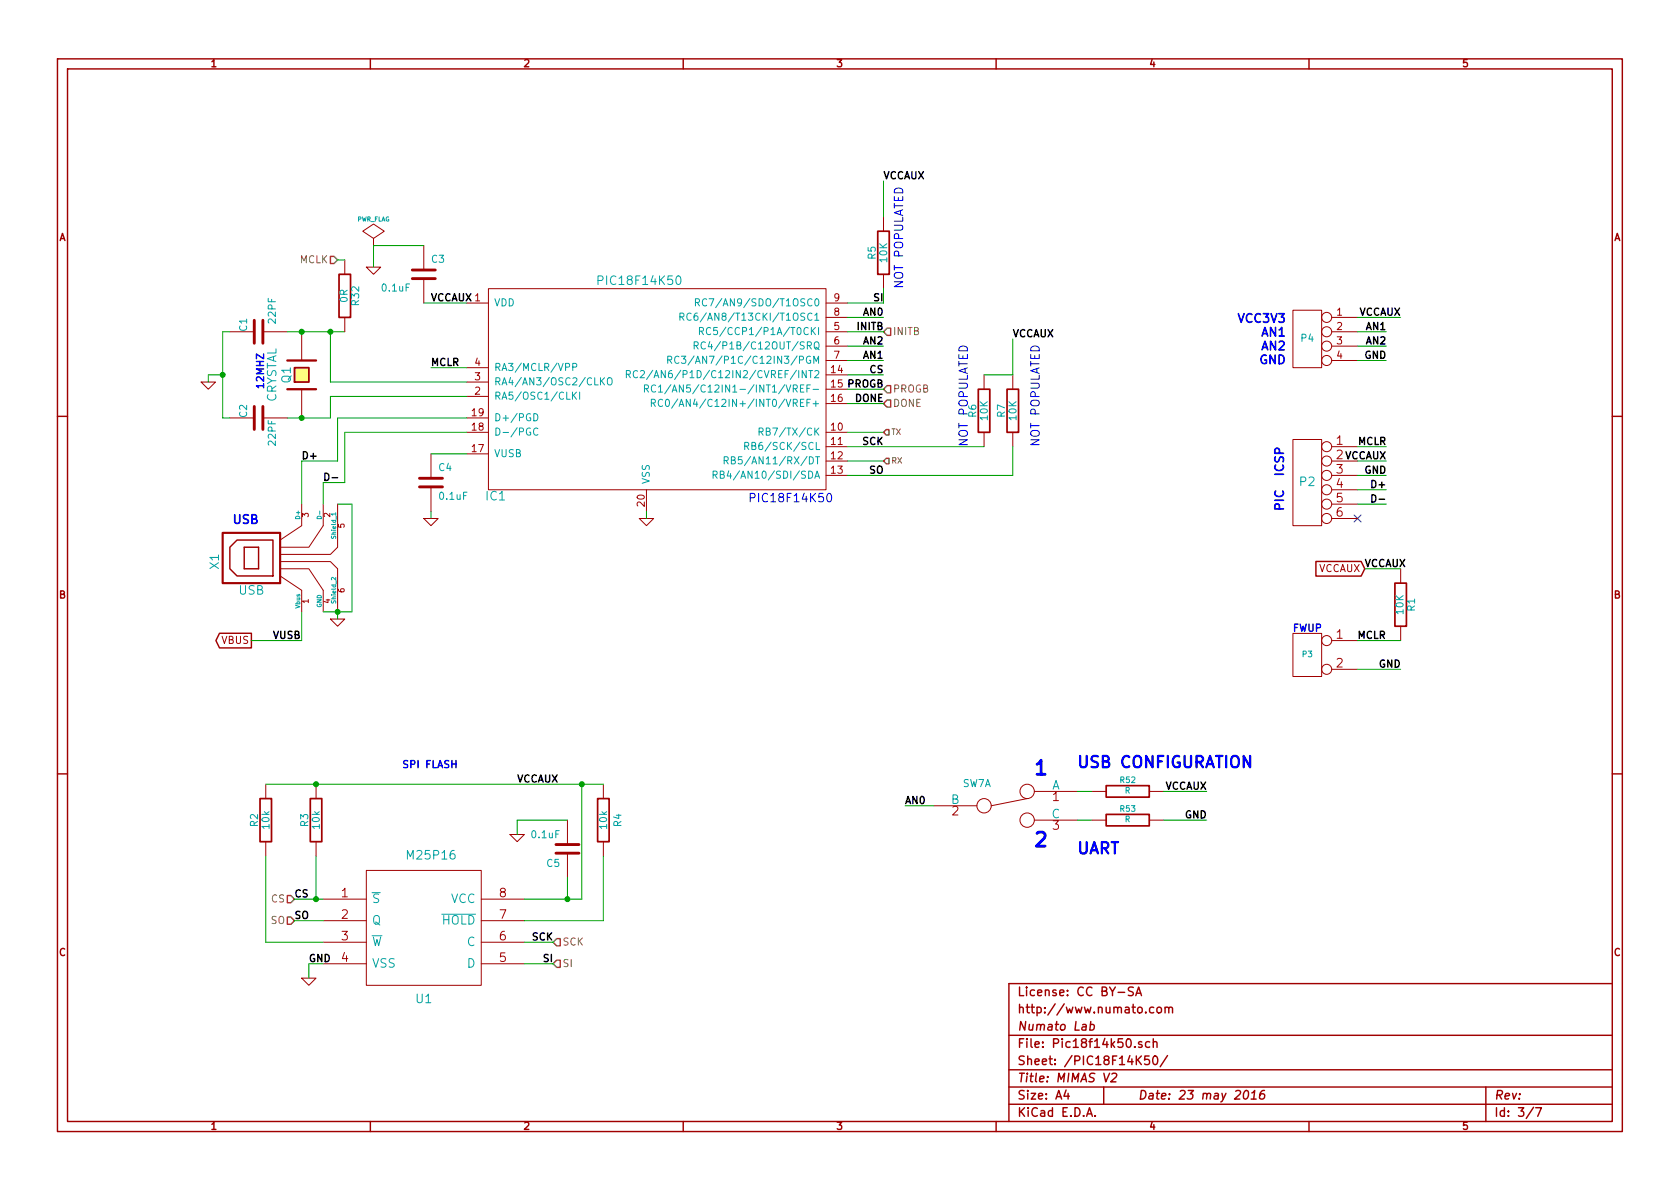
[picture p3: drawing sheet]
<svg xmlns="http://www.w3.org/2000/svg" width="297mm" height="210mm" viewBox="0 0 297 210" stroke-linecap="round" stroke-linejoin="round" font-family="sans-serif">
<g fill="none" stroke="#a00000" stroke-width=".25">
<path d="M10.2 10.4h276.6v189.7h-276.6zM11.9 12.2h273.2v186.1h-273.2zM65.5 10.4v1.8M120.8 10.4v1.8M176.1 10.4v1.8M231.4 10.4v1.8M10.2 73.6h1.7M285.1 73.6h1.7M40.6 96.8l1.3-1.3h6.4v6.3h-6.4l-1.3-1.2zM43.2 96.8v3.8zM43.2 96.8h2.5zM45.7 96.8v3.8z"/>
<path d="M232.7 99.3h8l.6 1.3-.6 1.3h-8zM38.8 112h5.6v2.6h-5.6l-.6-1.3zM43.2 100.6h2.5zM10.2 136.8h1.7M285.1 136.8h1.7M200.4 174.6a.62 .62 0 0 0-.8 .1v.4l.7 .4v.4a.68 .68 0 0 1-.8 .1M200.8 176.1l.5-1.6 .5 1.6M200.9 175.6h.8M204 178.2a.48 .48 0 0 0-.7 .1v.7l.3 .1 .4-.1M204.6 178.3l.3-.2 .4 .2v.7l-.2 .1-.5-.1zM206 178.3l.1-.1a.36 .36 0 0 1 .6 .1v.8M206 178.1v1"/>
<path d="M206.7 178.3a.35 .35 0 0 1 .3-.2 .35 .35 0 0 1 .3 .2v.8M285.1 173.9h-106.7v24.4M65.5 198.3v1.8M120.8 198.3v1.8M176.1 198.3v1.8M178.4 183.1h106.7M178.4 189.2h106.7M178.4 195.3h106.7M178.4 192.2h106.7M188.5 192.8l-.4 1h1M188.8 193.3v1.1M192.1 197.4l.5-1.5 .5 1.5"/>
<path d="M192.3 197h.7M192.8 181.2l.4-.1 .3 .4-.2 .5-.2 .2-.4-.1M192.9 180.6l-.2 1.6M193.6 197.3v.1M195.1 192.2v3.1M195.2 189.8l.3 1.5 .7-1.5M196.6 189.9l.2-.1h.4l.3 .3-.2 .3-.9 .9h.9M200.6 185.1v.1M201.9 184.3l-.4-.1-.2 .2 .1 .2 .5 .2v.3h-.6M203.2 186.7h-.8v.8l.2-.2 .5 .1 .2 .2-.1 .5-.3 .2-.5-.2M203.3 184.3a.48 .48 0 0 0-.7 0v.8l.2 .1 .5-.1M203.9 184.3h.1a.36 .36 0 0 1 .6 .1v.8"/>
<path d="M203.9 183.7v1.5M204 186.9l.2-.2a.86 .86 0 0 1 .5 .8 .86 .86 0 0 1-.4 .8 .81 .81 0 0 1-.3-1.4zM206.4 186.7l-1.3 1.9M220.1 193l.3-.2a.88 .88 0 0 1-.3 1.6l-.2-.3a1.19 1.19 0 0 1 .2-1.1zM221.2 194.4h.9M221.3 193.3l.5-.5-.1 1.6M223.6 192.8a.72 .72 0 0 0-.8 .7l-.1 .6 .3 .3 .5-.2 .1-.6a.49 .49 0 0 0-.9 .1M231.4 198.3v1.8M262.7 192.2v6.1M271.1 195.8l-1.3 2M271.5 195.9h1l-.6 1.5"/>
</g>
<path d="M45 56.6v4.1M46.5 56.6v4.1M72.9 49.3h4.1M72.9 47.7h4.1M45 71.9v4M46.5 71.9v4M74.2 86.1h4M74.2 84.6h4M98.3 149.3h4.1M98.3 150.9h4.1" fill="none" stroke="#a00000" stroke-width=".51"/>
<g fill="none" stroke="#a00000" stroke-width=".18">
<path d="M156.2 38.3v2.6M40.6 58.7h4.4M46.5 58.7h4.3M53.3 58.7v5M61 46v2.5M61 56.1v2.6M64.8 47.2h2.5l-1.3 1.3zM66 43.4h.1M66 42.2l1.9-1.3-1.9-1.3-1.9 1.3 1.9 1.3v1.2M74.9 43.4v4.3M74.9 49.3v4.3M82.5 53.6h3.9"/>
<path d="M86.4 51h59.6v35.6h-59.6zM146 56.1h3.9M146 58.7h3.9M146 53.6h3.9M156.2 48.5v2.5M228.6 54.9h5.1v10.1h-5.1zM235.5 56.1h4.5M235.5 58.7h4.5M35.6 67.6h2.5l-1.3 1.2zM40.6 73.9h4.4M46.5 73.9h4.3M53.3 68.8v5.1"/>
<path d="M82.5 73.9h3.9M82.5 70.1h3.9M82.5 67.6h3.9M82.5 65h3.9M82.5 76.4h3.9M146 79h3.9M146 61.2h3.9M146 63.7h3.9M146 76.4h3.9M146 66.3h3.9M146 68.8h3.9M146 71.4h3.9"/>
<path d="M174 66.3v2.5M174 76.4v2.6M179.1 66.3v2.5M179.1 76.4v2.6M228.6 77.7h5.1v15.3h-5.1zM235.5 79h4.5M235.5 61.2h4.5M235.5 63.7h4.5M49.5 99.3h8.9l1.3 1.3v7.6M53.3 89.1v3.9l-3.8 2.5M57.1 89.1v3.9l-2.5 3.8h-5.1M59.7 89.1v7.7l-1.3 1.2h-8.9"/>
<path d="M74.9 91.7h2.6l-1.3 1.3zM76.2 80.3v4.3M76.2 86.1v4.3M82.5 80.3h3.9M113 91.7h2.6l-1.3 1.3zM114.3 86.6v3.8M146 81.5h3.9M146 84.1h3.9M235.5 81.5h4.5M235.5 84.1h4.5M235.5 86.6h4.5M235.5 89.1h4.5"/>
<path d="M235.5 91.7h4.5M43.2 100.6h.1M49.5 101.8l3.8 2.6v3.8M49.5 100.6h5.1l2.5 3.8v3.8M58.4 109.5h2.6l-1.3 1.2zM228.6 112h5.1v7.6h-5.1zM235.5 113.3h4.5M235.5 118.4h4.5M247.6 100.6v2.5M247.6 110.7v2.6M47 138.7v2.5M55.9 138.7v2.5"/>
<path d="M106.7 138.7v2.5M182.9 139.9h7.6M193 139.9h2.6M203.2 139.9h2.5M47 148.8v2.6M55.9 148.8v2.6M57.1 159h7.7M64.8 153.9h20.3v20.3h-20.3zM85.1 159h7.6M90.2 147.6h2.5l-1.3 1.2zM100.3 145v4.3M100.3 150.9v4.3"/>
<path d="M106.7 148.8v2.6M165.1 142.5h7.6M181.6 141.2l-6.3 1.3M182.9 145h7.6M193 145h2.6M203.2 145h2.5M53.3 173h2.6l-1.3 1.2zM57.1 162.8h7.7M57.1 166.6h7.7M57.1 170.4h7.7M85.1 162.8h7.6M85.1 166.6h7.6"/>
<path d="M85.1 170.4h7.6"/>
<circle cx="234.6" cy="58.7" r=".89"/>
<circle cx="234.6" cy="56.1" r=".89"/>
<circle cx="234.6" cy="63.7" r=".89"/>
<circle cx="234.6" cy="79" r=".89"/>
<circle cx="234.6" cy="61.2" r=".89"/>
<circle cx="234.6" cy="81.5" r=".89"/>
<circle cx="234.6" cy="86.6" r=".89"/>
<circle cx="234.6" cy="89.1" r=".89"/>
<circle cx="234.6" cy="84.1" r=".89"/>
<circle cx="234.6" cy="91.7" r=".89"/>
<circle cx="234.6" cy="113.3" r=".89"/>
<circle cx="234.6" cy="118.4" r=".89"/>
<circle cx="181.6" cy="139.9" r="1.27"/>
<circle cx="174" cy="142.5" r="1.27"/>
<circle cx="181.6" cy="145" r="1.27"/>
</g>
<path d="M59.9 48.5h2.1v7.6h-2.1zM155.2 40.9h2v7.6h-2zM52.1 65h2.5v2.6h-2.5zM173 68.8h2v7.6h-2zM178.1 68.8h2v7.6h-2zM246.6 103.1h2.1v7.6h-2.1zM195.6 138.9h7.6v2.1h-7.6zM46 141.2h2v7.6h-2zM54.9 141.2h2v7.6h-2zM105.7 141.2h2v7.6h-2zM195.6 144h7.6v2h-7.6z" fill="none" stroke="#a00000" stroke-width=".3"/>
<path d="M226.2 90l-.1-.8-.2-.1-.3 .1-.2 .2v.6h1.5" fill="none" stroke="#00f" stroke-width=".3"/>
<path d="M239.4 91.1l1.2 1.2M240.6 91.1l-1.2 1.2" fill="none" stroke="#0000c0" stroke-width=".18"/>
<path d="M57.5 83.7a.64 .64 0 0 1 .7 .6 .64 .64 0 0 1-.7 .7zM58.7 84.5h1M242.6 87.5a.64 .64 0 0 1 .7 .6 .64 .64 0 0 1-.7 .7zM243.8 88.3h1" fill="none" stroke="#000" stroke-width=".25"/>
<path d="M50.8 68.8h5.1M50.8 63.7h5.1" fill="none" stroke="#a00000" stroke-width=".41"/>
<path d="M52.1 65h2.5v2.6h-2.5z" fill="#ffff80" stroke="#ffff80" stroke-width=".25"/>
<g fill="none" stroke="#00a0a0" stroke-width=".18">
<path d="M105.7 49.6l.8-.1 .1-.2v-.4l-.3-.1h-.6v1.5M119.7 48.9l.2-.1a.86 .86 0 0 1 .5 .7 .86 .86 0 0 1-.4 .8 .81 .81 0 0 1-.3-1.4zM120.2 56h.6l.1-.5-.2-.1h-.5v1.2M120.5 56l.4 .6M122.2 55.5a.5 .5 0 0 0-.6 0 .5 .5 0 0 0-.2 .6 .45 .45 0 0 0 .3 .5 .45 .45 0 0 0 .5-.1M123 53.5l.6-.1v-.4l-.2-.2h-.4v1.3M123.3 53.5l.4 .6M123.3 55.4h-.4a.87 .87 0 0 0 0 1.2l.5-.1v-.5l-.5-.2-.2 .3M123.7 58.6l.6-.1v-.5l-.1-.1h-.5v1.3M124 58.6l.4 .6M124.9 53a.5 .5 0 0 0-.6 0 .5 .5 0 0 0-.1 .6 .45 .45 0 0 0 .2 .4 .45 .45 0 0 0 .5 0M125.7 58a.5 .5 0 0 0-.7 0 .5 .5 0 0 0-.1 .6 .45 .45 0 0 0 .2 .5 .45 .45 0 0 0 .6-.1"/>
<path d="M126.8 57.9h-.6v.6l.1-.1 .5 .1v.5l-.2 .2-.4-.2M94.4 73.1a.64 .64 0 0 1 .7 .7 .64 .64 0 0 1-.7 .6zM95.1 75.8a.5 .5 0 0 0-.6 0 .5 .5 0 0 0-.2 .6 .45 .45 0 0 0 .3 .5 .45 .45 0 0 0 .5-.1M101.2 69.3v1.3M101.3 64.9h.6v-.5l-.1-.1h-.5v1.2M101.4 69.9l.5 .7M101.9 69.3l-.7 .8M102.5 69.3v1.3M106.2 66.8v1.3M106.3 67.4l.6 .7M106.9 66.8l-.7 .7M107.4 67l.3-.2a.45 .45 0 0 1 .5 .4v.5l-.1 .3h-.5a1.02 1.02 0 0 1-.2-1z"/>
<path d="M110.7 66.2l.7-.1v-.4l-.2-.2h-.5v1.3M111 66.2l.5 .6M112.7 65.7a.5 .5 0 0 0-.6 0 .5 .5 0 0 0-.1 .6 .45 .45 0 0 0 .2 .4 .45 .45 0 0 0 .5 0M113.2 65.7l.5-.2 .2 .4-.7 .9h.7M113.9 68.7h.7v-.5l-.2-.1h-.5v1.2M114.2 68.7l.5 .6M115.2 71.3l.6-.1v-.5l-.2-.1h-.4v1.3M115.4 65.5l-1.1 1.6M115.5 71.3l.4 .6M115.6 66.8l.5-1.3 .4 1.3M115.9 68.2a.5 .5 0 0 0-.6 0 .5 .5 0 0 0-.1 .6 .45 .45 0 0 0 .2 .5 .45 .45 0 0 0 .5-.1M116.4 68.4l.4-.3v1.2"/>
<path d="M116.4 69.3h.7M117.1 70.7a.5 .5 0 0 0-.6 0 .5 .5 0 0 0-.1 .6 .45 .45 0 0 0 .2 .5 .45 .45 0 0 0 .5-.1M117.8 70.7l.1-.1a.67 .67 0 0 1 .5 .6 .67 .67 0 0 1-.5 .7l-.1-.2-.1-.3zM118.1 63.6h.6v-.5l-.2-.1h-.4v1.3M118.4 63.6l.4 .7M118.6 68l-1.1 1.6M118.8 69.3l.5-1.2 .4 1.2M119 69h.6M119.8 70.6l-1.1 1.6M120 63.1a.5 .5 0 0 0-.6 0 .5 .5 0 0 0-.1 .6 .45 .45 0 0 0 .2 .5 .45 .45 0 0 0 .5-.1M120.5 63h.8l-.5 .5 .4 .1v.5l-.2 .2-.5-.2M122.7 61.1h.6l.1-.5-.2-.2h-.5v1.3"/>
<path d="M122.7 62.9l-1.1 1.7M123 61.1l.4 .6M124.7 60.6a.5 .5 0 0 0-.6 0 .5 .5 0 0 0-.1 .6 .45 .45 0 0 0 .2 .5 .45 .45 0 0 0 .5-.1M125.5 60.4l-.3 .9h.8M131.7 78.9l.6-.1v-.4l-.1-.2h-.5v1.3M132 78.9l.4 .6M134.2 76.3h.6l.1-.5-.2-.1h-.5v1.3M134.5 76.3l.4 .7M59.4 90.7v.4M126.1 84l.6-.1v-.5l-.1-.1h-.5v1.3M126.4 84l.4 .6M127.4 83.9h.5l.1-.2v-.3l-.6-.1v1.3h.4l.2-.2 .1-.2-.3-.3"/>
<path d="M128 81.4h.7v-.5l-.2-.1h-.5v1.2M128.3 81.4l.5 .6M129.3 81.4l.5-.1 .2-.2-.1-.2-.6-.1v1.2h.5l.2-.1v-.3l-.3-.2M59.4 102.1v.5l-.6-.5-.2 .2 .1 .2M78.1 161.7h6"/>
</g>
<path d="M58.4 45.3h.7l.6 .7-.6 .6h-.7zM156.8 58h.7v1.3h-.7l-.6-.6zM156.7 76h.5v.9h-.5l-.5-.5zM156.8 68.2h.7v1.3h-.7l-.6-.7zM156.8 70.7h.7v1.3h-.7l-.6-.6zM156.7 81h.5v1h-.5l-.5-.5zM50.8 158.4h.6l.7 .6-.7 .6h-.6zM50.8 162.2h.6l.7 .6-.7 .6h-.6zM98.4 166h.7v1.3h-.7l-.6-.7zM98.4 169.8h.7v1.3h-.7l-.6-.7z" fill="none" stroke="#808000" stroke-width=".25"/>
<path d="M39.4 94.2h10.1v8.9h-10.1z" fill="none" stroke="#a00000" stroke-width=".38"/>
<g fill="none" stroke="#00a000" stroke-width=".18">
<path d="M156.2 32v6.3M40.6 58.7h-1.2v15.2h1.2M50.8 58.7h10.2M58.4 58.7v8.9h24.1M59.7 46h1.3M74.9 53.6h7.6M74.9 43.4h-8.9v3.8M149.9 58.7h6.3M149.9 56.1h6.3M156.2 51v2.6h-6.3M179.1 59.9v6.4h-5.1M240 58.7h5.1"/>
<path d="M240 56.1h7.6M39.4 66.3h-2.6v1.3M76.2 65h6.3M82.5 76.4h-21.5v8.9h-3.9v3.8M82.5 73.9h-22.8v7.6h-6.4v7.6M82.5 70.1h-24.1v3.8h-7.6M149.9 66.3h6.3M149.9 79h24.1M149.9 63.7h6.3M149.9 68.8h6.3M149.9 76.4h6.3M149.9 71.4h6.3"/>
<path d="M149.9 61.2h6.3M179.1 79v5.1h-29.2M240 79h5.1M240 63.7h5.1M240 61.2h5.1M59.7 89.1h2.5v19.1h-5.1M76.2 80.3h6.3M76.2 90.4v1.3M114.3 90.4v1.3M149.9 81.5h6.3M240 81.5h5.1M240 86.6h5.1"/>
<path d="M240 84.1h5.1M240 89.1h5.1M53.3 108.2v5.1h-8.9M59.7 108.2v1.3M240 113.3h7.6M240 118.4h7.6M241.3 100.6h6.3M47 138.7h59.7M102.9 138.7v20.3h-10.2M190.5 139.9h2.5M205.7 139.9h7.7M47 151.4v15.2h10.1"/>
<path d="M52.1 159h5M55.9 151.4v7.6M100.3 145h-8.9v2.6M100.3 155.2v3.8M106.7 151.4v11.4h-14M160 142.5h5.1M190.5 145h2.5M205.7 145h7.7M52.1 162.8h5M54.6 170.4v2.6M92.7 166.6h5.1M92.7 170.4h5.1"/>
</g>
<g fill="#00a000" stroke="#00a000" stroke-width=".25">
<circle cx="102.9" cy="138.7" r=".41"/>
<circle cx="55.9" cy="138.7" r=".41"/>
<circle cx="100.3" cy="159" r=".41"/>
<circle cx="39.4" cy="66.3" r=".41"/>
<circle cx="53.3" cy="73.9" r=".41"/>
<circle cx="53.3" cy="58.7" r=".41"/>
<circle cx="59.7" cy="108.2" r=".41"/>
<circle cx="58.4" cy="58.7" r=".41"/>
<circle cx="55.9" cy="159" r=".41"/>
</g>
<path d="M132.6 88h.6l.2-.1v-.5l-.2-.2h-.6v1.5" fill="none" stroke="#00f" stroke-width=".18"/>
<g font-size="3.5" fill="#00f">
<text x="182.9" y="137.2">1</text>
<text x="182.9" y="149.9">2</text>
</g>
<g font-size="2.8" fill="#00f">
<text x="190.5" y="135.9">USB CONFIGURATION</text>
<text x="190.5" y="151.1">UART</text>
</g>
<g font-size="2.1" fill="#00a0a0">
<text x="106.3" y="50.5">PIC18F14K50</text>
<text x="48.9" y="71.3" transform="rotate(-90 48.9 71.3)">CRYSTAL</text>
<text x="51.5" y="67.7" transform="rotate(-90 51.5 67.7)">Q1</text>
<text x="86" y="88.6">IC1</text>
<text x="229.8" y="86">P2</text>
<text x="38.8" y="100.6" transform="rotate(-90 38.8 100.6)">X1</text>
<text x="42.2" y="105.2">USB</text>
<text x="168.1" y="142.2">B</text>
<text x="185.9" y="139.7">A</text>
<text x="185.9" y="144.8">C</text>
<text x="72.3" y="152.1">M25P16</text>
<text x="65.8" y="159.8">S</text>
<text x="79.6" y="159.8">VCC</text>
<text x="65.8" y="163.6">Q</text>
<text x="65.8" y="167.4">W</text>
<text x="78.1" y="163.6">HOLD</text>
<text x="82.5" y="167.4">C</text>
<text x="65.8" y="171.2">VSS</text>
<text x="82.5" y="171.2">D</text>
<text x="73.6" y="177.5">U1</text>
</g>
<g font-size="2.1" fill="#00f">
<text x="159.8" y="51" transform="rotate(-90 159.8 51)">NOT POPULATED</text>
<text x="219.1" y="57.1">VCC3V3</text>
<text x="223.1" y="59.6">AN1</text>
<text x="222.6" y="64.5">GND</text>
<text x="223.1" y="62">AN2</text>
<text x="171.2" y="79" transform="rotate(-90 171.2 79)">NOT POPULATED</text>
<text x="183.9" y="79" transform="rotate(-90 183.9 79)">NOT POPULATED</text>
<text x="134.1" y="88.9">PIC18F14K50</text>
<text x="227.1" y="88.7" transform="rotate(-90 227.1 88.7)">PIC ICSP</text>
<text x="41.2" y="92.7">USB</text>
</g>
<g font-size="2.1" fill="#a00000">
<text x="236.3" y="78.7">1</text>
<text x="236.3" y="81.3">2</text>
<text x="236.3" y="83.8">3</text>
<text x="236.3" y="86.4">4</text>
<text x="236.3" y="88.9">5</text>
<text x="236.3" y="91.4">6</text>
<text x="236.3" y="113">1</text>
<text x="236.3" y="118.1">2</text>
<text x="186.1" y="141.7">1</text>
<text x="168.3" y="144.3">2</text>
<text x="186.1" y="146.8">3</text>
<text x="60.4" y="158.7">1</text>
<text x="88.3" y="158.7">8</text>
<text x="60.4" y="162.6">2</text>
<text x="60.4" y="166.4">3</text>
<text x="88.3" y="166.4">6</text>
<text x="88.3" y="162.6">7</text>
<text x="60.4" y="170.2">4</text>
<text x="88.3" y="170.2">5</text>
<text x="179.9" y="179.3">http://www.numato.com</text>
<text x="179.9" y="176.2">License: CC BY-SA</text>
<text x="179.9" y="185.4">File: Pic18f14k50.sch</text>
<text x="179.9" y="182.3">Numato Lab</text>
<text x="179.9" y="191.5">Title: MIMAS V2</text>
<text x="179.9" y="188.4">Sheet: /PIC18F14K50/</text>
<text x="179.9" y="197.6">KiCad E.D.A.</text>
<text x="179.9" y="194.5">Size: A4</text>
<text x="201.2" y="194.5">Date: 23 may 2016</text>
<text x="264.2" y="194.5">Rev:</text>
<text x="264.2" y="197.6">Id: 3/7</text>
</g>
<g font-size="1.8" fill="#a00000">
<text x="37.3" y="11.9">1</text>
<text x="92.7" y="11.9">2</text>
<text x="148" y="11.9">3</text>
<text x="203.3" y="11.9">4</text>
<text x="258.6" y="11.9">5</text>
<text x="10.4" y="42.7">A</text>
<text x="285.3" y="42.7">A</text>
<text x="76.2" y="53.3">VCCAUX 1</text>
<text x="147.5" y="53.3">9</text>
<text x="147.5" y="58.4">5</text>
<text x="147.5" y="55.9">8</text>
<text x="236.4" y="55.9">1</text>
<text x="236.4" y="58.4">2</text>
<text x="84" y="64.8">4</text>
<text x="147.5" y="61">6</text>
<text x="147.5" y="63.5">7</text>
<text x="236.4" y="61">3</text>
<text x="236.4" y="63.5">4</text>
<text x="84" y="69.8">2</text>
<text x="84" y="67.3">3</text>
<text x="147" y="66">14</text>
<text x="147" y="68.6">15 PROGB</text>
<text x="147" y="71.1">16</text>
<text x="83.5" y="76.2">18</text>
<text x="83.5" y="73.7">19</text>
<text x="147" y="76.2">10</text>
<text x="83.5" y="80">17</text>
<text x="147" y="78.7">11</text>
<text x="147" y="81.3">12</text>
<text x="147" y="83.8">13</text>
<text x="114" y="89.5" transform="rotate(-90 114 89.5)">20</text>
<text x="233" y="101.2">VCCAUX</text>
<text x="10.4" y="105.9">B</text>
<text x="285.3" y="105.9">B</text>
<text x="39.1" y="113.9">VBUS</text>
<text x="10.4" y="169.1">C</text>
<text x="285.3" y="169.1">C</text>
<text x="37.3" y="199.8">1</text>
<text x="92.7" y="199.8">2</text>
<text x="148" y="199.8">3</text>
<text x="203.3" y="199.8">4</text>
<text x="258.6" y="199.8">5</text>
</g>
<g font-size="1.8">
<text x="156.2" y="31.7">VCCAUX</text>
<text x="154.5" y="53.3">SI</text>
<text x="151.6" y="58.4">INITB</text>
<text x="152.7" y="55.9">AN0</text>
<text x="179.1" y="59.7">VCCAUX</text>
<text x="240.2" y="55.9">VCCAUX</text>
<text x="241.6" y="58.4">AN1</text>
<text x="76.2" y="64.8">MCLR</text>
<text x="152.7" y="61">AN2</text>
<text x="152.7" y="63.5">AN1</text>
<text x="241.2" y="63.5">GND</text>
<text x="241.6" y="61">AN2</text>
<text x="151.1" y="71.1">DONE</text>
<text x="153.7" y="66">CS</text>
<text x="53.3" y="81.3">D+</text>
<text x="152.5" y="78.7">SCK</text>
<text x="153.6" y="83.8">SO</text>
<text x="237.6" y="81.3">VCCAUX</text>
<text x="240" y="78.7">MCLR</text>
<text x="241.2" y="83.8">GND</text>
<text x="242.8" y="86.4">D+</text>
<text x="241.3" y="100.3">VCCAUX</text>
<text x="48.3" y="113">VUSB</text>
<text x="240" y="113">MCLR</text>
<text x="243.7" y="118.1">GND</text>
<text x="91.4" y="138.4">VCCAUX</text>
<text x="160" y="142.2">AN0</text>
<text x="205.9" y="139.7">VCCAUX</text>
<text x="209.4" y="144.8">GND</text>
<text x="52.1" y="158.7">CS</text>
<text x="52.1" y="162.6">SO</text>
<text x="94.1" y="166.4">SCK</text>
<text x="96.1" y="170.2">SI</text>
</g>
<g font-size="1.8" fill="#808000">
<text x="52.9" y="46.6">MCLK</text>
<text x="157.9" y="59.3">INITB</text>
<text x="157.9" y="69.5">PROGB</text>
<text x="157.9" y="72">DONE</text>
<text x="47.9" y="159.6">CS</text>
<text x="47.8" y="163.4">SO</text>
<text x="99.5" y="167.3">SCK</text>
<text x="99.5" y="171.1">SI</text>
</g>
<g font-size="1.8" fill="#00a0a0">
<text x="76.3" y="46.5">C3</text>
<text x="154.9" y="45.8" transform="rotate(-90 154.9 45.8)">R5</text>
<text x="156.9" y="46.3" transform="rotate(-90 156.9 46.3)">10K</text>
<text x="61.5" y="53.4" transform="rotate(-90 61.5 53.4)">0R</text>
<text x="63.6" y="53.9" transform="rotate(-90 63.6 53.9)">R32</text>
<text x="67.6" y="51.6">0.1uF</text>
<text x="43.7" y="58.5" transform="rotate(-90 43.7 58.5)">C1</text>
<text x="48.8" y="57.1" transform="rotate(-90 48.8 57.1)">22PF</text>
<text x="87.4" y="54.2">VDD</text>
<text x="123.5" y="56.8">RC6/AN8/T13CKI/T1OSC1</text>
<text x="125.8" y="54.2">RC7/AN9/SDO/T1OSC0</text>
<text x="126.7" y="59.3">RC5/CCP1/P1A/T0CKI</text>
<text x="87.4" y="65.7">RA3/MCLR/VPP</text>
<text x="122.5" y="64.4">RC3/AN7/P1C/C12IN3/PGM</text>
<text x="125.8" y="61.8">RC4/P1B/C12OUT/SRQ</text>
<text x="230.1" y="60.5">P4</text>
<text x="46.7" y="68.8" transform="rotate(-90 46.7 68.8)">12MHZ</text>
<text x="87.4" y="70.7">RA5/OSC1/CLKI</text>
<text x="87.4" y="68.2">RA4/AN3/OSC2/CLKO</text>
<text x="116.2" y="66.9">RC2/AN6/P1D/C12IN2/CVREF/INT2</text>
<text x="120.3" y="69.5">RC1/AN5/C12IN1-/INT1/VREF-</text>
<text x="43.7" y="73.8" transform="rotate(-90 43.7 73.8)">C2</text>
<text x="87.4" y="77.1">D-/PGC</text>
<text x="87.4" y="74.5">D+/PGD</text>
<text x="120.4" y="72">RC0/AN4/C12IN+/INT0/VREF+</text>
<text x="135.7" y="77.1">RB7/TX/CK</text>
<text x="172.7" y="73.8" transform="rotate(-90 172.7 73.8)">R6</text>
<text x="174.7" y="74.3" transform="rotate(-90 174.7 74.3)">10K</text>
<text x="177.7" y="73.8" transform="rotate(-90 177.7 73.8)">R7</text>
<text x="179.8" y="74.3" transform="rotate(-90 179.8 74.3)">10K</text>
<text x="48.8" y="78.7" transform="rotate(-90 48.8 78.7)">22PF</text>
<text x="77.6" y="83.4">C4</text>
<text x="87.4" y="80.9">VUSB</text>
<text x="130.7" y="82.2">RB5/AN11/RX/DT</text>
<text x="133.2" y="79.6">RB6/SCK/SCL</text>
<text x="77.8" y="88.4">0.1uF</text>
<text x="114.9" y="85.6" transform="rotate(-90 114.9 85.6)">VSS</text>
<text x="128.8" y="84.7">RB4/AN10/SDI/SDA</text>
<text x="248.2" y="108.6" transform="rotate(-90 248.2 108.6)">10K</text>
<text x="250.2" y="108" transform="rotate(-90 250.2 108)">R1</text>
<text x="170.2" y="139.2">SW7A</text>
<text x="45.7" y="146.1" transform="rotate(-90 45.7 146.1)">R2</text>
<text x="47.7" y="146.5" transform="rotate(-90 47.7 146.5)">10k</text>
<text x="54.6" y="146.1" transform="rotate(-90 54.6 146.1)">R3</text>
<text x="56.6" y="146.5" transform="rotate(-90 56.6 146.5)">10k</text>
<text x="94.1" y="148.3">0.1uF</text>
<text x="107.4" y="146.5" transform="rotate(-90 107.4 146.5)">10k</text>
<text x="109.9" y="146.1" transform="rotate(-90 109.9 146.1)">R4</text>
<text x="96.7" y="153.4">C5</text>
</g>
<g font-size="1.8" fill="#00f">
<text x="228.6" y="111.8">FWUP</text>
<text x="71.1" y="135.9">SPI FLASH</text>
</g>
<text font-size="1.8" fill="#00a000" x="54.6" y="170.2">GND</text>
<g font-size="1.4" fill="#808000">
<text x="157.6" y="76.9">TX</text>
<text x="157.6" y="82">RX</text>
</g>
<g font-size="1.4" fill="#a00000">
<text x="54.6" y="91.4" transform="rotate(-90 54.6 91.4)">3</text>
<text x="58.4" y="91.4" transform="rotate(-90 58.4 91.4)">2</text>
<text x="61" y="93.3" transform="rotate(-90 61 93.3)">5</text>
<text x="54.6" y="106.7" transform="rotate(-90 54.6 106.7)">1</text>
<text x="58.4" y="106.7" transform="rotate(-90 58.4 106.7)">4</text>
<text x="61" y="104.8" transform="rotate(-90 61 104.8)">6</text>
</g>
<g font-size="1.4" fill="#00a0a0">
<text x="230.3" y="116.3">P3</text>
<text x="198.1" y="138.5">R52</text>
<text x="198.1" y="143.6">R53</text>
<text x="198.9" y="140.4">R</text>
<text x="198.9" y="145.4">R</text>
</g>
<g font-size="1.1" fill="#00a0a0">
<text x="63.1" y="39.2">PWR_FLAG</text>
<text x="53.1" y="91.7" transform="rotate(-90 53.1 91.7)">D+</text>
<text x="56.9" y="91.6" transform="rotate(-90 56.9 91.6)">D-</text>
<text x="59.4" y="95.1" transform="rotate(-90 59.4 95.1)">Shield_1</text>
<text x="53.1" y="107.6" transform="rotate(-90 53.1 107.6)">Vbus</text>
<text x="56.9" y="107.5" transform="rotate(-90 56.9 107.5)">GND</text>
<text x="59.4" y="106.6" transform="rotate(-90 59.4 106.6)">Shield_2</text>
</g>
</svg>
